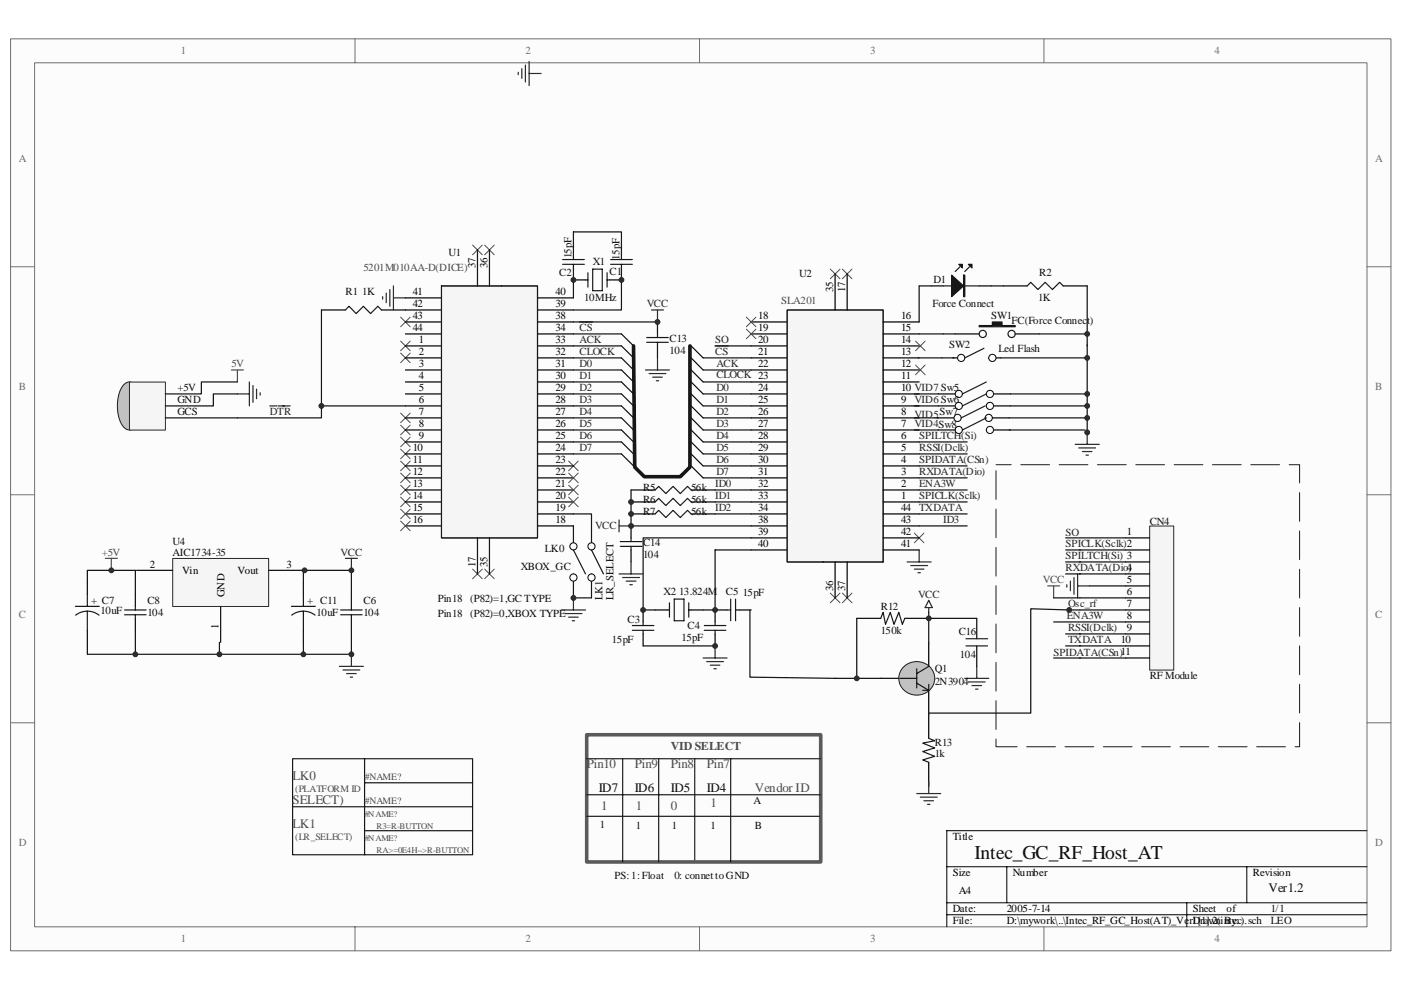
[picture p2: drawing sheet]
<svg xmlns="http://www.w3.org/2000/svg" width="297mm" height="210mm" viewBox="0 0 297 210" stroke-linecap="round" stroke-linejoin="round" font-family="sans-serif">
<path d="M2.3 8.3h292.6v193.3h-292.6z" fill="#fcfcfc"/>
<path d="M2.2 8.2h292.7v193.4h-292.7z" fill="none" stroke="#6e6e6e" stroke-width=".21"/>
<path d="M7.4 13.3h282.4v183.2h-282.4z" fill="#fcfcfc"/>
<g fill="none" stroke="#6e6e6e" stroke-width=".21">
<path d="M7.3 13.3h282.5v183.2h-282.5zM75.3 8.2v5.1M148.3 8.2v5.1M221.3 8.2v5.1M2.2 56.6h5.1M289.8 56.6h5.1M2.2 104.9h5.1M289.8 104.9h5.1M2.2 153.2h5.1M289.8 153.2h5.1M75.3 196.5v5.1M148.3 196.5v5.1"/>
<path d="M221.3 196.5v5.1"/>
</g>
<path d="M289.8 176.1h-89.1v20.4M200.7 183.8h89.1M200.7 191.4h89.1M200.7 194h89.1M213.5 183.8v7.6M251.6 191.4v5.1M264.3 183.8v7.6" fill="none" stroke="#000" stroke-width=".21"/>
<path d="M121.6 56.8v2.6h2.5M121.6 51.7v2.6M131.8 56.8v2.6h-2.6M131.8 51.7v2.6M68.2 65.7h5M80.9 65.7h5.1" fill="none" stroke="#000" stroke-width=".25"/>
<g fill="none" stroke="#1c1c1c" stroke-width=".25">
<path d="M119.3 56h4.6M119.3 55h4.6M121.6 54.3v.7M121.6 56v.8M124.1 59.4h.5M124.6 57.8v3.1M125.7 57.1h2v4.5h-2zM128.7 57.8v3.1M128.7 59.4h.5M129.5 56h4.6M129.5 55h4.6M131.8 54.3v.7"/>
<path d="M131.8 56v.8M73.2 65.7l.8-.8 1.5 1.6 1.5-1.6 1.6 1.6 1.5-1.6 .8 .8"/>
</g>
<g fill="none" stroke="#262626" stroke-width=".25">
<path d="M109.9 15.3v.5M110.6 14.6v2M111.4 13.8v3.6M112.2 13v5.1M112.2 15.6h2.5M81.1 62.9v.5M81.9 62.1v2.1M82.7 61.4v3.5M83.4 60.6v5.1M83.4 63.2h2.6M122.8 68.3h2.9M138.1 65.7h2.6"/>
<path d="M139.4 65.7v2.6M50.3 83.5h2.6M52.9 81v5.1M53.6 81.7v3.6M54.4 82.5v2M55.2 83.3v.5M57.2 86.1h1.5M59 86.1h2.5"/>
</g>
<g fill="none" stroke="#0e0e0e" stroke-width=".25">
<path d="M121.6 51.7v-2.5h10.2v2.5M68.2 65.7v20.4M121.6 78.4h10.2M121.6 75.9h10.2M121.6 70.8h10.2M121.6 73.3h10.2M121.6 68.3h17.8M86 86.1h-17.8v2.5h-17.9M121.6 96.2h10.2M121.6 93.7h10.2M121.6 91.2h10.2M121.6 88.6h10.2"/>
<path d="M121.6 86.1h10.2M121.6 83.5h10.2M121.6 81h10.2"/>
</g>
<g fill="none" stroke="#4c4c4c" stroke-width=".21">
<path d="M100.2 52l2.1 2M102.3 52l-2.1 2M102.8 52l2 2M104.8 52l-2 2M84.9 72.3l2.1 2.1M84.9 74.9l2.1 2M84.9 67.2l2.1 2.1M87 72.3l-2.1 2.1M87 74.9l-2.1 2M87 67.2l-2.1 2.1M84.9 97.8l2.1 2M84.9 95.2l2.1 2.1"/>
<path d="M84.9 92.7l2.1 2M84.9 90.1l2.1 2.1M84.9 87.6l2.1 2M87 97.8l-2.1 2M87 95.2l-2.1 2.1M87 92.7l-2.1 2M87 90.1l-2.1 2.1M87 87.6l-2.1 2M120.6 97.8l2 2M122.6 97.8l-2 2M84.9 102.9l2.1 2M84.9 105.4l2.1 2"/>
<path d="M84.9 100.3l2.1 2M87 105.4l-2.1 2M87 102.9l-2.1 2M87 100.3l-2.1 2M100.2 120.7l2.1 2M102.3 120.7l-2.1 2M102.8 120.7l2 2M104.8 120.7l-2 2"/>
</g>
<path d="M49.1 78.4h2.5M50.3 78.4v2.6" fill="none" stroke="#4c4c4c" stroke-width=".25"/>
<path d="M93.6 60.7h20.4v53.4h-20.4z" fill="#f5f5f5"/>
<path d="M93.6 60.6h20.4v53.5h-20.4z" fill="none" stroke="#262626" stroke-width=".21"/>
<g fill="none" stroke="#000" stroke-width=".25">
<path d="M101.2 53v7.6M103.8 53v7.6M86 63.2h7.6M86 65.7h7.6M86 68.3h7.6M86 70.8h7.6M86 73.3h7.6M86 75.9h7.6M86 78.4h7.6M114 63.2h7.6M114 65.7h7.6M114 68.3h7.6"/>
<path d="M114 70.8h7.6M114 73.3h7.6M114 75.9h7.6M114 78.4h7.6M139.4 68.3v2.5M139.4 73.3v2.6M86 81h7.6M86 88.6h7.6M86 91.2h7.6M86 98.8h7.6M86 96.2h7.6M86 93.7h7.6"/>
<path d="M86 86.1h7.6M86 83.5h7.6M114 81h7.6M114 88.6h7.6M114 91.2h7.6M114 98.8h7.6M114 96.2h7.6M114 93.7h7.6M114 86.1h7.6M114 83.5h7.6M86 103.9h7.6M86 106.4h7.6"/>
<path d="M86 109h7.6M86 111.5h7.6M86 101.3h7.6M101.2 114v7.7M103.8 114v7.7M114 103.9h7.6M114 106.4h7.6M114 109h7.6M114 111.5h7.6v5.1M114 101.3h7.6"/>
</g>
<path d="M93.6 60.6h20.4v53.4h-20.4zM137.1 72.6h4.6M137.1 71.6h4.6M139.4 70.8v.8M139.4 72.6v.7" fill="none" stroke="#1c1c1c" stroke-width=".25"/>
<path d="M136.9 78.4h5M137.6 79.2h3.6M138.4 80h2M139.4 75.9v2.5M139.1 80.7h.6M119 129.3h5.1M119.8 130.1h3.6M120.6 130.9h2M121.3 131.6h.5M121.6 126.8v2.5" fill="none" stroke="#262626" stroke-width=".25"/>
<path d="M84.9 107.9l2.1 2.1M84.9 110.5l2.1 2M87 107.9l-2.1 2.1M87 110.5l-2.1 2M120.6 102.9l2 2M120.6 105.4l2 2M120.6 100.3l2 2M122.6 102.9l-2 2M122.6 105.4l-2 2M122.6 100.3l-2 2" fill="none" stroke="#4c4c4c" stroke-width=".21"/>
<circle cx="121.6" cy="115.8" r=".76" fill="#fcfcfc" stroke="#000" stroke-width=".21"/>
<path d="M121.6 121.7v5.1" fill="none" stroke="#000" stroke-width=".25"/>
<circle cx="121.6" cy="122.4" r=".76" fill="#fcfcfc" stroke="#000" stroke-width=".21"/>
<path d="M121.6 116.6l2.5 5.1" fill="none" stroke="#1c1c1c" stroke-width=".25"/>
<path d="M26.4 81.4a1.53 1.53 0 0 1 2.4 .4 8.5 8.5 0 0 1 0 8.5 1.6 1.6 0 0 1-2.8 0 8.6 8.6 0 0 1 0-8.5z" fill-rule="evenodd" fill="#c0c0c0" stroke="#1c1c1c" stroke-width=".21"/>
<path d="M27.5 81h7.6v10.2h-7.6z" fill="#f5f5f5"/>
<path d="M27.4 81h7.7v10.2h-7.7z" fill="none" stroke="#262626" stroke-width=".21"/>
<path d="M35.1 88.6h15.2M50.3 81h-7.6v2.5h-7.6M50.3 83.5h-5.1v2.6h-10.1" fill="none" stroke="#0e0e0e" stroke-width=".25"/>
<path d="M125.4 111.5v5.1" fill="none" stroke="#000" stroke-width=".25"/>
<circle cx="125.4" cy="115.8" r=".76" fill="#fcfcfc" stroke="#000" stroke-width=".21"/>
<path d="M125.4 121.7v5.1" fill="none" stroke="#000" stroke-width=".25"/>
<circle cx="125.4" cy="122.4" r=".76" fill="#fcfcfc" stroke="#000" stroke-width=".21"/>
<g fill="none" stroke="#1c1c1c" stroke-width=".25">
<path d="M203.5 56.6l-1 1M205.6 56.6l-1 1M200 60.6h7.6M217.8 60.6l.7-.7 1.6 1.5 1.5-1.5 1.5 1.5 1.6-1.5 .7 .7M125.4 116.6l2.5 5.1M131.5 114.8h4.6M131.5 115.8h4.6M133.8 114v.8M133.8 115.8v.8M134.1 132.6h4.5M134.1 133.6h4.5M136.4 131.9v.7"/>
<path d="M136.4 133.6v.8M141.4 129.3h.5M141.9 127.8v3.1M143 127h2v4.6h-2zM146 127.8v3.1M146 129.3h.5M149.3 132.6h4.6M149.3 133.6h4.6M151.6 131.9v.7M151.6 133.6v.8M154.2 129.3h.7M154.9 127v4.6"/>
<path d="M156 129.3h.7M156 127v4.6M62 160.9h38.2v20.3h-38.2zM62 171h38.2M77.3 166h22.9M77.3 160.9v20.3M77.3 176.1h22.9"/>
<circle cx="208.4" cy="70.8" r=".76"/>
<circle cx="214.5" cy="70.8" r=".76"/>
</g>
<g fill="none" stroke="#0e0e0e" stroke-width=".25">
<path d="M131.8 78.4l2.5 2.6M131.8 75.9l2.5 2.5M131.8 73.3l2.5 2.6M131.8 70.8l2.5 2.5M151.6 73.3h7.7M194.9 70.8h7.6M197.4 60.6h-2.5v7.7M210.1 60.6h2.6M230.5 60.6v10.2h-10.2M230.5 70.8v2.5M131.8 96.2l2.5 2.6M131.8 93.7l2.5 2.5"/>
<path d="M131.8 91.2l2.5 2.5M131.8 88.6l2.5 2.6M131.8 86.1l2.5 2.5M131.8 83.5l2.5 2.6M131.8 81l2.5 2.5M121.6 109h3.8v2.5M133.8 111.5h25.5M151.6 103.9h7.7M151.6 106.4h7.7M151.6 109h7.7M159.3 114h-22.9v15.3h2.5M159.3 116.6h-7.7v12.7h-2.5"/>
<path d="M194.9 111.5h10.2M121.6 126.8h3.8M136.4 136.9h15.2"/>
</g>
<g fill="none" stroke="#262626" stroke-width=".25">
<path d="M228 94.2h5.1M228.7 95h3.6M229.5 95.7h2M230.2 96.5h.6M230.5 91.7v2.5M131.3 110.2v2.6M131.3 111.5h2.5M133.8 119.1v2.6M192.3 119.1h5.1M193.1 119.9h3.6M194.9 116.6v2.5M131.3 121.7h5.1"/>
<path d="M132 122.4h3.6M132.8 123.2h2M133.5 124h.6M149.1 139.5h5.1M151.6 136.9v2.6M193.9 120.7h2M194.6 121.4h.5M149.8 140.3h3.6M150.6 141h2M151.4 141.8h.5"/>
</g>
<g fill="none" stroke="#000" stroke-width=".25">
<path d="M197.4 60.6h2.6M202.5 70.8h5.1M207.6 60.6h2.5M212.7 60.6h5.1M215.2 70.8h5.1M225.4 60.6h5.1M133.8 111.5v2.5M133.8 116.6v2.5M136.4 129.3v2.6M136.4 134.4v2.5M138.9 129.3h2.5M146.5 129.3h2.6"/>
<path d="M151.6 134.4v2.5M154.2 129.3h-2.6v2.6M156.7 129.3h2.6"/>
</g>
<g fill="#1c1c1c" stroke="#1c1c1c" stroke-width=".25">
<path d="M201.8 58.3l2.5 2.3-2.5 2.3z"/>
<path d="M205.3 56h.8v.8z"/>
<path d="M203.3 56h.7v.8z"/>
<path d="M204.3 58.3h.3v4.6h-.3z" fill-rule="evenodd"/>
<path d="M207.6 69h2.8v-.7h2v.7h2.8v.3h-7.6z" fill-rule="evenodd"/>
</g>
<path d="M176 57.1l2.1 2M178.1 57.1l-2.1 2M178.6 57.1l2 2M180.6 57.1l-2 2M193.9 113l2 2.1M195.9 113l-2 2.1M176 125.8l2.1 2M178.1 125.8l-2.1 2M178.6 125.8l2 2M180.6 125.8l-2 2" fill="none" stroke="#4c4c4c" stroke-width=".21"/>
<path d="M166.9 65.7h20.4v53.5h-20.4z" fill="#f5f5f5"/>
<path d="M166.9 65.7h20.4v53.5h-20.4z" fill="none" stroke="#262626" stroke-width=".21"/>
<g fill="none" stroke="#000" stroke-width=".25">
<path d="M177.1 58.1v7.6M179.6 58.1v7.6M159.3 75.9h7.6M159.3 73.3h7.6M159.3 70.8h7.6M159.3 68.3h7.6M159.3 78.4h7.6M187.2 75.9h7.7M187.2 73.3h7.7M187.2 70.8h7.7M187.2 68.3h7.7M187.2 78.4h7.7"/>
<path d="M159.3 98.8h7.6M159.3 91.2h7.6M159.3 88.6h7.6M159.3 81h7.6M159.3 83.5h7.6M159.3 86.1h7.6M159.3 93.7h7.6M159.3 96.2h7.6M187.2 98.8h7.7M187.2 91.2h7.7M187.2 88.6h7.7M187.2 81h7.7"/>
<path d="M187.2 83.5h7.7M187.2 86.1h7.7M187.2 93.7h7.7M187.2 96.2h7.7M133.8 109h5.1M133.8 106.4h5.1M133.8 103.9h5.1M146.5 109h5.1M146.5 106.4h5.1M146.5 103.9h5.1M159.3 116.6h7.6M159.3 114h7.6"/>
<path d="M159.3 111.5h7.6M159.3 109h7.6M159.3 106.4h7.6M159.3 103.9h7.6M159.3 101.3h7.6M177.1 119.1v7.7M179.6 119.1v7.7M187.2 116.6h7.7M187.2 114h7.7M187.2 111.5h7.7M187.2 109h7.7M187.2 106.4h7.7"/>
<path d="M187.2 103.9h7.7M187.2 101.3h7.7"/>
</g>
<path d="M166.9 65.7h20.3v53.4h-20.3zM138.9 103.9l.8-.8 1.5 1.5 1.5-1.5 1.5 1.5 1.6-1.5 .7 .8M138.9 106.4l.8-.7 1.5 1.5 1.5-1.5 1.5 1.5 1.6-1.5 .7 .7M138.9 109l.8-.8 1.5 1.5 1.5-1.5 1.5 1.5 1.6-1.5 .7 .8" fill="none" stroke="#1c1c1c" stroke-width=".25"/>
<g fill="none" stroke="#0e0e0e" stroke-width=".25">
<path d="M121.6 59.4v3.8M131.8 59.4v6.3h-10.2M146.5 78.4l2.6 2.6h10.2M146.5 73.3l2.6 2.6h10.2M146.5 75.9l2.6 2.5h10.2M146.5 93.7l2.6 2.5h10.2M146.5 91.2l2.6 2.5h10.2M146.5 96.2l2.6 2.6h10.2M146.5 98.8l2.6 2.5h10.2M146.5 88.6l2.6 2.6h10.2M146.5 86.1l2.6 2.5h10.2M146.5 83.5l2.6 2.6h10.2"/>
<path d="M146.5 81l2.6 2.5h10.2M194.9 96.2h10.2M194.9 93.7h10.2M194.9 98.8h10.2M133.8 103.9v7.6M194.9 103.9h10.2M194.9 109h10.2M194.9 106.4h10.2M194.9 101.3h10.2M225.9 116.6h12.8M225.9 119.1h12.8M223.4 131.9h15.3"/>
<path d="M223.4 139.5h15.3M223.4 126.8h15.3M225.9 134.4h12.8M225.9 136.9h12.8M225.9 121.7h12.8M226.4 129.3h12.3M231 124.2h7.7"/>
</g>
<path d="M158.2 67.2l2.1 2.1M158.2 69.8l2.1 2M160.3 67.2l-2.1 2.1M160.3 69.8l-2.1 2" fill="none" stroke="#4c4c4c" stroke-width=".21"/>
<path d="M151.6 73.3h2.8M226.2 124v.5M226.9 123.2v2M227.7 122.4v3.6M228.5 121.7v5.1M228.5 124.2h2.5" fill="none" stroke="#262626" stroke-width=".25"/>
<path d="M134.3 73.3l.3 25.7 2 2.1h7.6l2.1-2.1v-25.7" fill="none" stroke="#0e0e0e" stroke-width=".76"/>
<path d="M211.2 99.8v58.5h64.3v-59.8h-64.3" fill="none" stroke="#fcfcfc" stroke-width=".21" stroke-dasharray="6.1 2"/>
<path d="M211.2 99.8v58.5h64.3v-59.8h-64.3" fill="none" stroke="#1c1c1c" stroke-width=".21" stroke-dasharray="6.1 2"/>
<path d="M222.1 124.2h2.6M223.4 124.2v2.6" fill="none" stroke="#4c4c4c" stroke-width=".25"/>
<path d="M243.8 111.5h5.1v30.6h-5.1z" fill="#f5f5f5"/>
<path d="M243.8 111.5h5.1v30.6h-5.1z" fill="none" stroke="#262626" stroke-width=".21"/>
<path d="M198.9 83.5h5.1M238.7 114h5M238.7 116.6h5M238.7 119.1h5M238.7 121.7h5M238.7 124.2h5M238.7 126.8h5M238.7 129.3h5M238.7 131.9h5M238.7 134.4h5M238.7 136.9h5M238.7 139.5h5" fill="none" stroke="#000" stroke-width=".25"/>
<path d="M193.9 91.2h5M193.9 88.6h5M193.9 86.1h5M193.9 83.5h5M225.9 114h12.8" fill="none" stroke="#0e0e0e" stroke-width=".25"/>
<g fill="#262626" stroke="#262626" stroke-width=".21">
<circle cx="121.6" cy="59.4" r=".51"/>
<circle cx="131.8" cy="59.4" r=".51"/>
<circle cx="139.4" cy="68.3" r=".51"/>
<circle cx="68.1" cy="86.1" r=".51"/>
<circle cx="121.6" cy="126.8" r=".51"/>
<circle cx="133.8" cy="111.5" r=".51"/>
<circle cx="136.3" cy="129.3" r=".51"/>
<circle cx="151.6" cy="137" r=".51"/>
<circle cx="151.6" cy="129.3" r=".51"/>
<circle cx="230.5" cy="70.8" r=".51"/>
<circle cx="133.8" cy="106.4" r=".51"/>
<circle cx="133.8" cy="109" r=".51"/>
</g>
<circle cx="203.3" cy="83.5" r=".76" fill="#fcfcfc" stroke="#000" stroke-width=".21"/>
<path d="M209.1 83.5h5.1" fill="none" stroke="#000" stroke-width=".25"/>
<circle cx="209.9" cy="83.5" r=".76" fill="#fcfcfc" stroke="#000" stroke-width=".21"/>
<path d="M209.1 81l-5.1 2.5" fill="none" stroke="#1c1c1c" stroke-width=".25"/>
<path d="M198.9 86.1h5.1" fill="none" stroke="#000" stroke-width=".25"/>
<circle cx="203.3" cy="86.1" r=".76" fill="#fcfcfc" stroke="#000" stroke-width=".21"/>
<path d="M209.1 86.1h5.1" fill="none" stroke="#000" stroke-width=".25"/>
<circle cx="209.9" cy="86.1" r=".76" fill="#fcfcfc" stroke="#000" stroke-width=".21"/>
<path d="M209.1 83.5l-5.1 2.6" fill="none" stroke="#1c1c1c" stroke-width=".25"/>
<path d="M198.7 88.6h5.1" fill="none" stroke="#000" stroke-width=".25"/>
<circle cx="203" cy="88.6" r=".76" fill="#fcfcfc" stroke="#000" stroke-width=".21"/>
<path d="M208.9 88.6h5.1" fill="none" stroke="#000" stroke-width=".25"/>
<circle cx="209.6" cy="88.6" r=".76" fill="#fcfcfc" stroke="#000" stroke-width=".21"/>
<path d="M208.9 86.1l-5.1 2.5" fill="none" stroke="#1c1c1c" stroke-width=".25"/>
<path d="M198.9 91.2h5.1" fill="none" stroke="#000" stroke-width=".25"/>
<circle cx="203.3" cy="91.2" r=".76" fill="#fcfcfc" stroke="#000" stroke-width=".21"/>
<path d="M209.1 91.2h5.1" fill="none" stroke="#000" stroke-width=".25"/>
<circle cx="209.9" cy="91.2" r=".76" fill="#fcfcfc" stroke="#000" stroke-width=".21"/>
<path d="M209.1 88.6l-5.1 2.6" fill="none" stroke="#1c1c1c" stroke-width=".25"/>
<path d="M194.6 75.9h5.1" fill="none" stroke="#0e0e0e" stroke-width=".25"/>
<path d="M202 75.9h2.6" fill="none" stroke="#000" stroke-width=".25"/>
<circle cx="203.8" cy="75.9" r=".76" fill="#fcfcfc" stroke="#000" stroke-width=".21"/>
<path d="M209.6 75.9h2.6" fill="none" stroke="#000" stroke-width=".25"/>
<circle cx="210.4" cy="75.9" r=".77" fill="#fcfcfc" stroke="#000" stroke-width=".21"/>
<path d="M208.6 73.9l-4 2M204.8 135.4h4.6M204.8 136.9h4.6" fill="none" stroke="#1c1c1c" stroke-width=".25"/>
<path d="M199.7 75.9h2.6M212.2 75.9h18.3M230.5 73.1v19.1M214 88.6h16.5M214 91.2h16M214.2 83.5h16.3M214.2 86.1h16.3M177.1 143.8h9.9" fill="none" stroke="#0e0e0e" stroke-width=".25"/>
<g fill="#262626" stroke="#262626" stroke-width=".21">
<circle cx="230.5" cy="91.7" r=".51"/>
<circle cx="230.5" cy="83.5" r=".51"/>
<circle cx="230.5" cy="86.1" r=".51"/>
<circle cx="230.5" cy="75.9" r=".51"/>
<circle cx="230.5" cy="88.6" r=".51"/>
</g>
<path d="M194.1 77.4l2 2.1M194.1 72.3l2 2.1M196.1 77.4l-2 2.1M196.1 72.3l-2 2.1" fill="none" stroke="#4c4c4c" stroke-width=".21"/>
<path d="M196.9 127.3l.8 1.5h-1.6zM196.9 128.8v1M204.6 143.8h5M205.3 144.6h3.6M206.1 145.4h2M206.8 146.1h.5M207.1 141.3v2.5" fill="none" stroke="#262626" stroke-width=".25"/>
<path d="M207.1 131.1v4.3M207.1 136.9v4.4" fill="none" stroke="#000" stroke-width=".25"/>
<path d="M191.7 141.3a3.8 3.8 0 0 1 4.6-.5 3.8 3.8 0 0 1 1.6 4.4 3.8 3.8 0 0 1-4.5 2.1 3.8 3.8 0 0 1-2.8-4.2l.3-.7z" fill-rule="evenodd" fill="#c0c0c0" stroke="#1c1c1c" stroke-width=".21"/>
<g fill="none" stroke="#1c1c1c" stroke-width=".25">
<path d="M16 128.6h5.1M16 130.4a4 4 0 0 1 5 0M18.5 126v2.6M18.5 129.6v4M26.4 130.3h4.6M26.4 129.3h4.6M28.7 128.6v.7M28.7 130.3v.8M61.8 128.6h5.1M61.8 130.4a4 4 0 0 1 5 0M64.3 126v2.6M64.3 129.6v4"/>
<path d="M72.2 130.3h4.6M72.2 129.3h4.6M74.5 128.6v.7M74.5 130.3v.8M186.7 131.1l.5-1.3 .5 2.6 1.1-2.6 .7 2.6 1.1-2.6 .7 2.6 .5-1.3M190.8 143.8h3.6M194.4 141.8v4.1M194.4 144.8l2.5 1.6M196.9 145.1v1.3h-1.3M196.9 156.5l1.3 .6-2.6 .5 2.6 1-2.6 .7 2.6 1.1-2.6 .7 1.3 .5M196.9 141.3l-2.5 1.5"/>
</g>
<g fill="none" stroke="#000" stroke-width=".25">
<path d="M18.5 123.5v2.5M18.5 133.6v2.6M28.7 126v2.6M28.7 131.1v2.5M64.3 123.5v2.5M64.3 133.6v2.6M74.5 126v2.6M74.5 131.1v2.5M181.6 131.1h5.1M191.8 131.1h5.1M196.9 136.2v5.1M186.7 143.8h3.9"/>
<path d="M196.9 146.4v10.1M196.9 161.6v5.1"/>
</g>
<path d="M18.5 123.5v-2.6h10.2v5.1M28.7 133.6v5.1h-10.2v-2.5M64.3 123.5v-2.6h10.2v5.1M74.5 133.6v5.1h-10.2v-2.5M159 129.3v14.3l18.3 .2M181.6 131.1v12.7M196.9 129.8v6.4M196.9 131.1h10.2M226.7 129.3l-8.2-.2v22.1h-21.6" fill="none" stroke="#0e0e0e" stroke-width=".25"/>
<path d="M73.2 118.4h2.6M74.5 118.4v2.5M74.5 138.7v2.6M72 141.3h5M72.7 142h3.6M73.5 142.8h2M74.2 143.6h.6M194.4 168.3h5M195.1 169h3.6M195.9 169.8h2M196.7 170.5h.5M196.9 165.7v2.6" fill="none" stroke="#262626" stroke-width=".25"/>
<g fill="#262626" stroke="#262626" stroke-width=".21">
<circle cx="196.9" cy="131.1" r=".51"/>
<circle cx="181.7" cy="143.8" r=".51"/>
<circle cx="226.7" cy="129.3" r=".51"/>
</g>
<path d="M22.3 118.4h2.6M23.6 118.4v2.5" fill="none" stroke="#4c4c4c" stroke-width=".25"/>
<path d="M36.6 118.4h20.4v10.2h-20.4z" fill="#f5f5f5"/>
<path d="M36.6 118.4h20.4v10.2h-20.4z" fill="none" stroke="#262626" stroke-width=".21"/>
<path d="M29 120.9h7.6M46.8 128.6v7.6M57 120.9h7.6" fill="none" stroke="#000" stroke-width=".25"/>
<path d="M28.7 138.7h35.6M46.5 136.2v2.5" fill="none" stroke="#0e0e0e" stroke-width=".25"/>
<g fill="#262626" stroke="#262626" stroke-width=".21">
<circle cx="74.5" cy="120.9" r=".51"/>
<circle cx="74.5" cy="138.7" r=".51"/>
<circle cx="64.3" cy="138.7" r=".51"/>
<circle cx="28.7" cy="138.7" r=".51"/>
<circle cx="64.6" cy="120.9" r=".51"/>
<circle cx="46.5" cy="138.7" r=".51"/>
<circle cx="23.6" cy="120.9" r=".51"/>
</g>
<path d="M124.4 160.9h49.6M124.4 168.5h49.6M124.4 173.1h49.4M132 160.9v21.9M139.7 160.9v21.9M147.3 160.9v21.9M154.9 160.9v21.9" fill="none" stroke="#1c1c1c" stroke-width=".25"/>
<path d="M124.4 155.8h49.6v27h-49.6z" fill="none" stroke="#5a5a5a" stroke-width=".76"/>
<text font-size="4.1" fill="#0e0e0e" x="206.6" y="182.1">Intec_GC_RF_Host_AT</text>
<g font-size="2.8" fill="#4c4c4c">
<text x="62" y="165.3">LK0</text>
<text x="124.4" y="162.8">Pin10</text>
<text x="134.6" y="162.8">Pin9</text>
<text x="142.2" y="162.8">Pin8</text>
<text x="149.8" y="162.8">Pin7</text>
<text x="160" y="167.9">Vendor ID</text>
<text x="62" y="170.4">SELECT)</text>
<text x="127.4" y="171.7">1</text>
<text x="134.8" y="171.7">1</text>
<text x="142.2" y="171.7">0</text>
<text x="150.6" y="171.2">1</text>
<text x="62" y="175.5">LK1</text>
</g>
<g font-size="2.8" fill="#0e0e0e">
<text x="126.9" y="167.9">ID7</text>
<text x="134.6" y="167.9">ID6</text>
<text x="142.2" y="167.9">ID5</text>
<text x="149.8" y="167.9">ID4</text>
<text x="268.9" y="189.2">Ver1.2</text>
</g>
<text font-size="2.5" fill="#4c4c4c" x="142.2" y="159">VID SELECT</text>
<g font-size="2.3" fill="#706f64">
<text x="38.4" y="11.5">1</text>
<text x="111.4" y="11.5">2</text>
<text x="184.5" y="11.5">3</text>
<text x="257.5" y="11.5">4</text>
<text x="4" y="34.4">A</text>
<text x="291.6" y="34.4">A</text>
<text x="4" y="82.7">B</text>
<text x="291.6" y="82.7">B</text>
<text x="4" y="131">C</text>
<text x="291.6" y="131">C</text>
<text x="4" y="179.4">D</text>
<text x="291.6" y="179.4">D</text>
<text x="38.4" y="199.7">1</text>
<text x="111.4" y="199.7">2</text>
<text x="184.5" y="199.7">3</text>
<text x="257.5" y="199.7">4</text>
</g>
<g font-size="2.3" fill="#4c4c4c">
<text x="77.1" y="57.5">5201M010AA-D(DICE)</text>
<text x="165.6" y="64.4">SLA201</text>
<text x="49.1" y="77.9">5V</text>
<text x="21.6" y="117.8">+5V</text>
<text x="221.1" y="123.7">VCC</text>
</g>
<g font-size="2.3" fill="#0e0e0e">
<text x="95.1" y="54.2">U1</text>
<text x="118.6" y="58.5">C2</text>
<text x="121.2" y="54.8" transform="rotate(-90 121.2 54.8)">15pF</text>
<text x="125.7" y="56.2">X1</text>
<text x="129.2" y="58.3">C1</text>
<text x="131.3" y="55" transform="rotate(-90 131.3 55)">15pF</text>
<text x="169.4" y="58.8">U2</text>
<text x="220.3" y="58.5">R2</text>
<text x="73.2" y="62.6">R1</text>
<text x="76.8" y="62.6">1K</text>
<text x="123.9" y="63.9">10MHz</text>
<text x="197.7" y="65.2">Force Connect</text>
<text x="197.9" y="60">D1</text>
<text x="220.1" y="63.9">1K</text>
<text x="210.2" y="67.7">SW1</text>
<text x="214.5" y="68.7">FC(Force Connect)</text>
<text x="142" y="75.1">104</text>
<text x="142" y="72.5">C13</text>
<text x="201.2" y="73.8">SW2</text>
<text x="211.7" y="74.6">Led Flash</text>
<text x="37.6" y="83">+5V</text>
<text x="37.6" y="85.5">GND</text>
<text x="37.6" y="88.1">GCS</text>
<text x="136.4" y="104.1">R5</text>
<text x="136.4" y="106.6">R6</text>
<text x="146.5" y="104.1">56k</text>
<text x="146.5" y="106.6">56k</text>
<text x="136.4" y="109.2">R7</text>
<text x="146.5" y="109.2">56k</text>
<text x="243.8" y="111.2">CN4</text>
<text x="36.6" y="117.8">AIC1734-35</text>
<text x="36.6" y="115.5">U4</text>
<text x="115.5" y="117.1">LK0</text>
<text x="136.4" y="118.3">104</text>
<text x="136.4" y="115.8">C14</text>
<text x="110.4" y="120.9">XBOX_GC</text>
<text x="19.3" y="128">+ C7</text>
<text x="21.3" y="130.3">10uF</text>
<text x="31.3" y="130.5">104</text>
<text x="31.3" y="128">C8</text>
<text x="65.1" y="128">+ C11</text>
<text x="67.1" y="130.5">10uF</text>
<text x="77.1" y="130.5">104</text>
<text x="77.1" y="128">C6</text>
<text x="92.8" y="127.7">Pin18</text>
<text x="92.8" y="130.8">Pin18</text>
<text x="99.7" y="130.8">(P82)=0,XBOX TYPE</text>
<text x="99.7" y="127.7">(P82)=1,GC TYPE</text>
<text x="127.8" y="127.3" transform="rotate(-90 127.8 127.3)">LK1</text>
<text x="130" y="127.3" transform="rotate(-90 130 127.3)">LR_SELECT</text>
<text x="140.7" y="126.2">X2</text>
<text x="144" y="126.2">13.824M</text>
<text x="153.9" y="126.2">C5</text>
<text x="157.5" y="126.5">15pF</text>
<text x="186.8" y="129.3">R12</text>
<text x="129.7" y="136.4">15pF</text>
<text x="133.1" y="132.1">C3</text>
<text x="144.5" y="135.9">15pF</text>
<text x="145.8" y="133.3">C4</text>
<text x="186.8" y="134.3">150k</text>
<text x="203.3" y="134.6">C16</text>
<text x="198.2" y="142.5">Q1</text>
<text x="203.5" y="139.4">104</text>
<text x="198.2" y="145.3">2N3904</text>
<text x="243.8" y="144">RF Module</text>
<text x="198.2" y="160.6">1k</text>
<text x="198.2" y="158.3">R13</text>
<text x="159.8" y="170.5">A</text>
<text x="127.2" y="175.6">1</text>
<text x="134.8" y="175.8">1</text>
<text x="142.5" y="175.8">1</text>
<text x="150.6" y="175.8">1</text>
<text x="160" y="175.8">B</text>
<text x="130.3" y="186.3">PS: 1: Float</text>
<text x="143" y="186.3">0: connet to GND</text>
<text x="269.4" y="193.4">1/1</text>
<text x="269.4" y="195.9">LEO</text>
</g>
<g font-size="2.3">
<text x="100.8" y="56.8" transform="rotate(-90 100.8 56.8)">37</text>
<text x="103.3" y="56.8" transform="rotate(-90 103.3 56.8)">36</text>
<text x="87.5" y="62.6">41</text>
<text x="87.5" y="65.2">42</text>
<text x="117.8" y="65.2">39</text>
<text x="117.8" y="62.6">40</text>
<text x="176.6" y="61.9" transform="rotate(-90 176.6 61.9)">35</text>
<text x="179.2" y="61.9" transform="rotate(-90 179.2 61.9)">17</text>
<text x="87.5" y="67.7">43</text>
<text x="87.5" y="70.2">44</text>
<text x="117.8" y="70.2">34</text>
<text x="117.8" y="67.7">38</text>
<text x="160.8" y="67.7">18</text>
<text x="160.8" y="70.2">19</text>
<text x="191.1" y="70.2">15</text>
<text x="191.1" y="67.7">16</text>
<text x="88.8" y="72.8">1</text>
<text x="88.8" y="75.3">2</text>
<text x="88.8" y="77.9">3</text>
<text x="117.8" y="77.9">31</text>
<text x="117.8" y="75.3">32</text>
<text x="117.8" y="72.8">33</text>
<text x="160.8" y="72.8">20</text>
<text x="160.8" y="75.3">21</text>
<text x="160.8" y="77.9">22</text>
<text x="191.1" y="75.3">13</text>
<text x="191.1" y="72.8">14</text>
<text x="191.1" y="77.9">12</text>
<text x="88.8" y="80.4">4</text>
<text x="88.8" y="83">5</text>
<text x="117.8" y="83">29</text>
<text x="117.8" y="80.4">30</text>
<text x="160.8" y="83">24</text>
<text x="191.1" y="80.4">11</text>
<text x="191.1" y="83">10 VID7Sw5</text>
<text x="88.8" y="88.1">7</text>
<text x="88.8" y="85.5">6</text>
<text x="117.8" y="88.1">27</text>
<text x="117.8" y="85.5">28</text>
<text x="160.8" y="85.5">25</text>
<text x="160.8" y="88.1">26</text>
<text x="191.1" y="88.1">8</text>
<text x="191.1" y="85.5">9</text>
<text x="87.5" y="95.7">10</text>
<text x="88.8" y="90.6">8</text>
<text x="88.8" y="93.1">9</text>
<text x="117.8" y="95.7">24</text>
<text x="117.8" y="93.1">25</text>
<text x="117.8" y="90.6">26</text>
<text x="160.8" y="90.6">27</text>
<text x="160.8" y="93.1">28</text>
<text x="160.8" y="95.7">29</text>
<text x="191.1" y="90.6">7</text>
<text x="191.1" y="95.7">5</text>
<text x="191.1" y="93.1">6</text>
<text x="87.5" y="98.2">11</text>
<text x="87.5" y="100.8">12</text>
<text x="117.8" y="100.8">22</text>
<text x="117.8" y="98.2">23</text>
<text x="160.8" y="98.2">30</text>
<text x="160.8" y="100.8">31</text>
<text x="191.1" y="100.8">3</text>
<text x="191.1" y="98.2">4</text>
<text x="87.5" y="103.3">13</text>
<text x="87.5" y="105.9">14</text>
<text x="117.8" y="105.9">20</text>
<text x="117.8" y="103.3">21</text>
<text x="160.8" y="103.3">32</text>
<text x="160.8" y="105.9">33</text>
<text x="191.1" y="105.9">1</text>
<text x="191.1" y="103.3">2</text>
<text x="87.5" y="108.4">15</text>
<text x="87.5" y="111">16</text>
<text x="117.8" y="111">18</text>
<text x="117.8" y="108.4">19</text>
<text x="160.8" y="108.4">34</text>
<text x="160.8" y="111">38</text>
<text x="160.8" y="113.5">39</text>
<text x="191.1" y="113.5">42</text>
<text x="191.1" y="111">43</text>
<text x="191.1" y="108.4">44</text>
<text x="238.9" y="113.5">1</text>
<text x="160.8" y="116">40</text>
<text x="191.1" y="116">41</text>
<text x="31.8" y="120.4">2</text>
<text x="38.6" y="121.6">Vin</text>
<text x="50.3" y="121.6">Vout</text>
<text x="60.8" y="120.4">3</text>
<text x="100.8" y="120.2" transform="rotate(-90 100.8 120.2)">17</text>
<text x="103.3" y="120.2" transform="rotate(-90 103.3 120.2)">35</text>
<text x="176.6" y="125.3" transform="rotate(-90 176.6 125.3)">36</text>
<text x="179.2" y="125.3" transform="rotate(-90 179.2 125.3)">37</text>
<text x="238.9" y="123.7">5</text>
<text x="47.6" y="126.5" transform="rotate(-90 47.6 126.5)">GND</text>
<text x="238.9" y="126.2">6</text>
<text x="238.9" y="128.8">7</text>
<text x="238.9" y="131.3">8</text>
<text x="46.3" y="133.4" transform="rotate(-90 46.3 133.4)">1</text>
<text x="237.6" y="136.4">10</text>
<text x="238.9" y="133.8">9</text>
<text x="202" y="178.1">Title</text>
<text x="202" y="185.8">Size</text>
<text x="214.7" y="185.8">Number</text>
<text x="265.6" y="185.8">Revision</text>
<text x="203.3" y="189.6">A4</text>
<text x="202" y="193.4">Date:</text>
<text x="202" y="195.9">File:</text>
<text x="213.5" y="193.4">2005-7-14</text>
<text x="213.5" y="195.9">D:\mywork\..\Intec_RF_GC_Host(AT)_Ver1[1].2(intec).sch</text>
<text x="252.9" y="195.9">Drawn By:</text>
<text x="252.9" y="193.4">Sheet</text>
<text x="260" y="193.4">of</text>
</g>
<g font-size="2.3" fill="#262626">
<text x="137.1" y="65.2">VCC</text>
<text x="122.9" y="70.2">CS</text>
<text x="122.9" y="75.3">CLOCK</text>
<text x="122.9" y="77.9">D0</text>
<text x="122.9" y="72.8">ACK</text>
<text x="151.6" y="72.8">SO</text>
<text x="151.6" y="75.3">CS</text>
<text x="151.9" y="77.9">ACK</text>
<text x="122.9" y="80.4">D1</text>
<text x="122.9" y="83">D2</text>
<text x="151.9" y="83">D0</text>
<text x="151.9" y="80.2">CLOCK 23</text>
<text x="57.2" y="88.1">DTR</text>
<text x="122.9" y="85.5">D3</text>
<text x="122.9" y="88.1">D4</text>
<text x="151.9" y="85.5">D1</text>
<text x="151.9" y="88.1">D2</text>
<text x="193.9" y="88.6">VID5Sw7</text>
<text x="193.9" y="85.5">VID6Sw6</text>
<text x="122.9" y="90.6">D5</text>
<text x="122.9" y="93.1">D6</text>
<text x="122.9" y="95.7">D7</text>
<text x="151.9" y="90.6">D3</text>
<text x="151.9" y="93.1">D4</text>
<text x="151.9" y="95.7">D5</text>
<text x="193.9" y="90.6">VID4Sw8</text>
<text x="194.9" y="93.1">SPILTCH(Si)</text>
<text x="194.9" y="95.7">RSSI(Dclk)</text>
<text x="151.9" y="98.2">D6</text>
<text x="151.9" y="100.8">D7</text>
<text x="194.9" y="98.2">SPIDATA(CSn)</text>
<text x="194.9" y="100.8">RXDATA(Dio)</text>
<text x="151.6" y="103.3">ID0</text>
<text x="151.6" y="105.9">ID1</text>
<text x="194.9" y="103.3">ENA3W</text>
<text x="194.9" y="105.9">SPICLK(Sclk)</text>
<text x="126.2" y="112.2">VCC</text>
<text x="151.6" y="108.4">ID2</text>
<text x="194.9" y="108.4">TXDATA</text>
<text x="200" y="111">ID3</text>
<text x="225.9" y="113.7">SO</text>
<text x="72.2" y="117.8">VCC</text>
<text x="225.9" y="116">SPICLK(Sclk)2</text>
<text x="225.9" y="118.6">SPILTCH(Si) 3</text>
<text x="225.9" y="121.1">RXDATA(Dio)4</text>
<text x="194.6" y="126.7">VCC</text>
<text x="226.2" y="131.3">ENA3W</text>
<text x="226.4" y="128.8">Osc_rf</text>
<text x="226.4" y="136.4">TXDATA</text>
<text x="226.4" y="133.8">RSSI(Dclk)</text>
<text x="223.4" y="139.2">SPIDATA(CSn)11</text>
</g>
<g font-size="2.1" fill="#4c4c4c">
<text x="77.3" y="165.5">#NAME?</text>
<text x="62.6" y="168">(PLATFORM ID</text>
<text x="77.3" y="170.6">#NAME?</text>
<text x="62.6" y="178.2">(LR_SELECT)</text>
</g>
<g font-size="1.8" fill="#4c4c4c">
<text x="77.3" y="173.2">#NAME?</text>
<text x="77.3" y="178.2">#NAME?</text>
<text x="79.9" y="175.7">R3=R-BUTTON</text>
<text x="79.9" y="180.8">RA&gt;=0E4H--&gt;R-BUTTON</text>
</g>
</svg>
